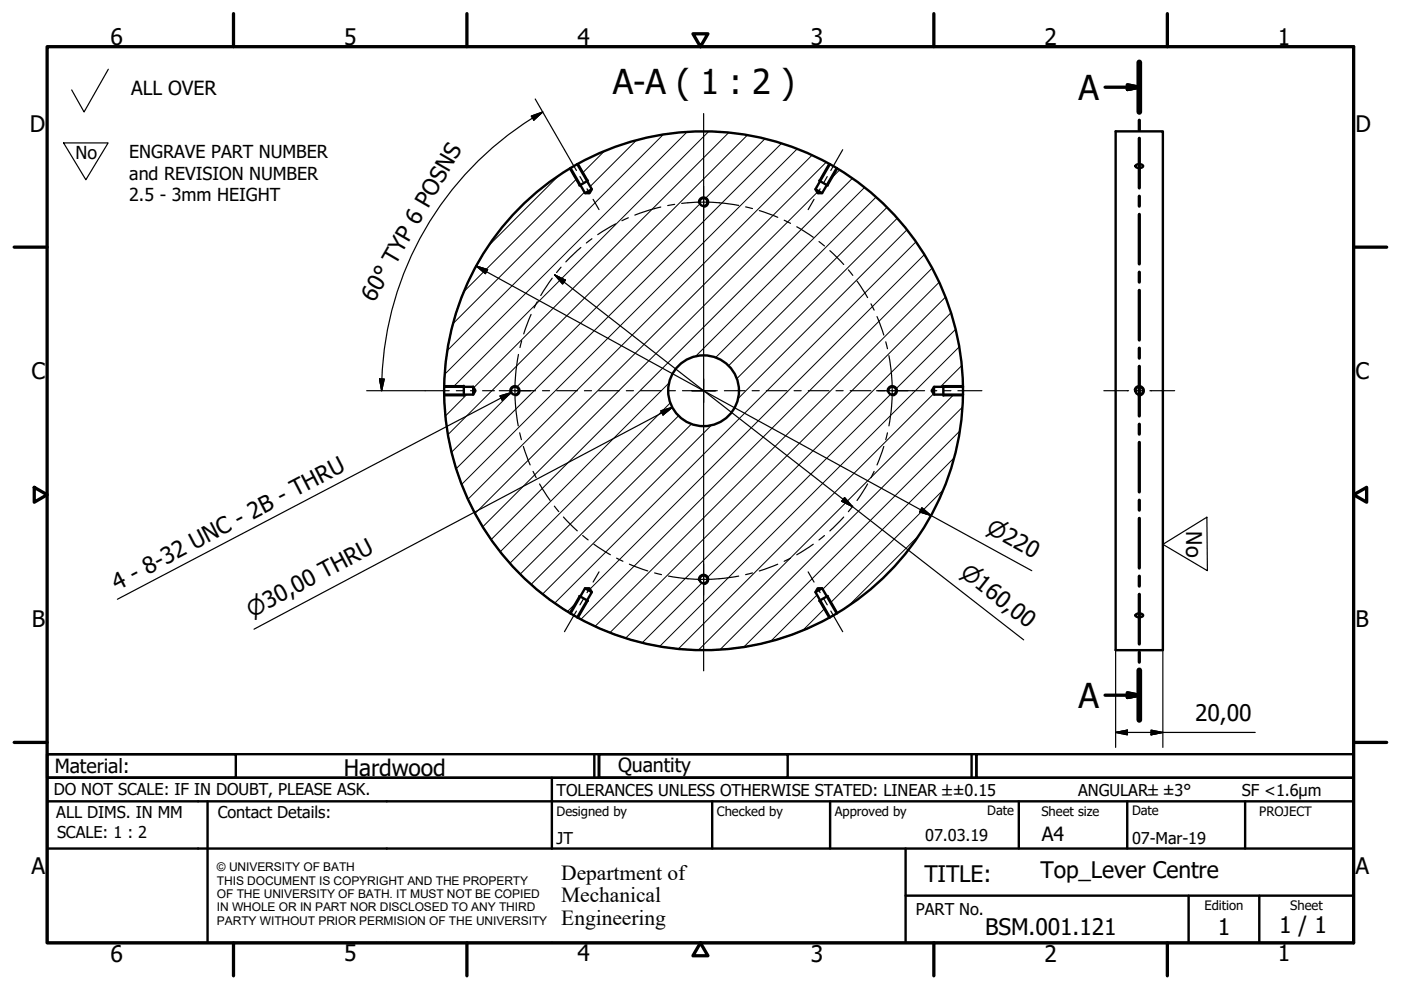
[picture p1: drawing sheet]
<svg xmlns="http://www.w3.org/2000/svg" width="297mm" height="210mm" viewBox="0 0 297 210" stroke-linecap="round" stroke-linejoin="round" font-family="sans-serif">
<!-- layer: Hatch (ISO) -->
<g fill="none" stroke="#000" stroke-width=".21">
<path d="M118.3 37.4l-14.7 14.7M122.3 37.9l-23.9 23.8M128.1 32.1l-4.6 4.6M134.9 29.7l-9.8 9.8M140.6 28.5l-45.7 45.8M145.6 28l-51.3 51.3M150.2 27.9l-54.1 54.1M154.5 28.1l-54.1 54.1M158.5 28.6l-63.5 63.5M162.2 29.4l-12.7 12.7M165.7 30.4l-68.9 68.9M169 31.6l-71.1 71.1"/>
<path d="M172.2 32.9l-73 72.9M175.2 34.4l-74.4 74.4M178 36l-2 2.1M180.7 37.8l-76.6 76.6M183.3 39.8l-35.9 35.8M123.9 40.8l-27.8 27.8M148.5 43.2l-39 38.9M173.2 40.8l-70.8 70.9M185.7 41.8l-34 34M188.1 44l-33.6 33.6M190.2 46.3l-34 34M192.3 48.7l-35.8 35.8"/>
<path d="M194.2 51.3l-76.6 76.6M196 54l-70.9 70.9M197.6 56.9l-74.4 74.4M199.1 59.9l-72.9 72.9M200.4 63l-71.1 71.1M201.6 66.4l-68.9 68.9M202.6 69.9l-12.7 12.6M203.3 73.6l-63.4 63.4M203.9 77.5l-4.5 4.5M94.5 83.7l-.3 .2M99 83.7l-4.6 4.5M108.5 83.2l-12.7 12.6"/>
<path d="M141.9 81.2l-35.8 35.8M142.2 85.4l-34.1 34M143.9 88.1l-33.6 33.6M146.6 89.9l-34 34M150.9 90.1l-35.8 35.8M188.9 83.6l-39 38.9M197.9 83.5l-54.1 54.1M202.2 83.7l-54.1 54.1M202.3 97.1l-27.9 27.8M203.5 91.4l-45.8 45.8M204 86.4l-51.3 51.3M204.2 81.7l-.3 .3"/>
<path d="M194.7 113.6l-14.7 14.7M199.9 103.9l-23.8 23.9M122.4 127.6l-2.1 2M148.9 123.6l-12.7 12.7M173.2 126.1l-9.8 9.8M174.9 129l-4.6 4.6"/>
</g>
<!-- layer: Visible (ISO) -->
<g fill="none" stroke="#000" stroke-width=".51">
<path d="M121 35.6a55 55 0 0 0-26.8 46.4M122.4 34.8l3.1 5.3-.5 .9h-1l-3-5.4M122.4 34.8l-1.4 .8M122.4 34.8a55 55 0 0 1 53.6 0M124.7 38.3l-1.8 1M173.7 38.3l1.8 1M176 34.8l-3.1 5.3 .5 .9h.9l3.1-5.4M176 34.8l1.4 .8M177.4 35.6a55 55 0 0 1 26.8 46.4M236.5 27.8h10v110.1h-10zM240.8 35.1l.8-.3a.56 .56 0 0 1 .7 .6l-.7 .2a.57 .57 0 0 1-.8-.5zM125.5 40.1l-1.5 .9"/>
<path d="M172.9 40.1l1.4 .9M94.2 83.7a55 55 0 0 0 26.8 46.4M94.2 82v1.7h6.1l.5-.9-.5-.8M94.2 82h6.1M98.3 81.8v2.1M100.3 82v1.7M198 82h6.2v1.7h-6.2l-.5-.9zM198 82v1.7M200 81.8v2.1M204.2 83.7a55 55 0 0 1-26.8 46.4M121 130.1l3-5.4h1l.5 .9-3.1 5.3M121 130.1l1.4 .8"/>
<path d="M122.4 130.9a55 55 0 0 0 53.5 0M122.9 126.4l1.8 1M124 124.7l1.5 .9M173.4 124.7h.9l3.1 5.4-1.4 .8-3.1-5.3zM174.3 124.7l-1.4 .9M175.5 126.4l-1.8 1M240.8 130.3l.4-.2h.7l.5 .4a1.05 1.05 0 0 1-1.7 0z"/>
<circle cx="149.2" cy="42.8" r=".84"/>
<circle cx="109.2" cy="82.8" r=".84"/>
<circle cx="149.2" cy="82.8" r="7.5"/>
<circle cx="189.2" cy="82.8" r=".84"/>
<circle cx="241.6" cy="82.8" r=".82"/>
<circle cx="149.2" cy="122.9" r=".84"/>
</g>
<!-- layer: Visible Narrow (ISO) -->
<g fill="none" stroke="#000" stroke-width=".36">
<path d="M120.8 35.7l2.1 3.6M122.6 34.7l2.1 3.6M175.8 34.7l-2.1 3.6M177.6 35.7l-2.1 3.6M148.1 43a1.05 1.05 0 0 1 .9-1.2 1.05 1.05 0 0 1 1.2 .9 1.05 1.05 0 0 1-.8 1.2M94.2 83.9h4.1M94.2 81.8h4.1M108.1 83a1.05 1.05 0 0 1 .9-1.2 1.05 1.05 0 0 1 1.2 .9 1.05 1.05 0 0 1-.9 1.2M188.1 83a1.05 1.05 0 0 1 .9-1.2 1.05 1.05 0 0 1 1.2 .9 1.05 1.05 0 0 1-.8 1.2M200 83.9h4.2M200 81.8h4.2M240.5 82.7a1.04 1.04 0 0 1 1.2-.9 1.04 1.04 0 0 1 .9 1.2 1.04 1.04 0 0 1-1.2 .9"/>
<path d="M122.9 126.4l-2.1 3.6M124.7 127.4l-2.1 3.6M148.1 123a1.05 1.05 0 0 1 .9-1.2 1.05 1.05 0 0 1 1.2 .9 1.05 1.05 0 0 1-.8 1.2M173.7 127.4l2.1 3.6M175.5 126.4l2.1 3.6"/>
</g>
<!-- layer: Section Line (ISO) -->
<g fill="none" stroke="#000" stroke-width=".7">
<path d="M234.3 18.5h7.3M239 18l2.6 .5-2.6 .5zM241.6 13.2v10.5M241.6 25.5v2.1M241.6 29.3v10.5M241.6 41.6v2.1M241.6 45.5v10.5M241.6 57.7v2.1M241.6 61.6v10.5M241.6 73.8v2.1M241.6 77.7v10.5M241.6 90v2"/>
<path d="M241.6 93.8v10.5M241.6 106.1v2.1M241.6 109.9v10.5M241.6 122.2v2.1M241.6 126v10.5M241.6 138.3v2.1M234.3 147.4h7.3M239 146.9l2.6 .5-2.6 .5zM241.6 142.1v10.5"/>
</g>
<path d="M241.6 13.2v10.5M241.6 142.1v10.5" fill="none" stroke="#000" stroke-width="1.2"/>
<path d="M239 19l2.6-.5zM239 18l2.6 .5-2.6 .5zM239 147.9l2.6-.5zM239 146.9l2.6 .5-2.6 .5z" fill="#000" stroke="#000" stroke-width=".7"/>
<!-- layer: Border (ISO) -->
<g fill="none" stroke="#000" stroke-width=".7">
<path d="M10 9.9h277v190h-277zM49.5 2.9v7M99 2.9v7M146.9 7.2h3.2l-1.6 2.7zM198 2.9v7M247.5 2.9v7M3 52.4h7M287 52.4h7M7.3 103.3l2.7 1.6-2.7 1.6zM287 104.9l2.8-1.6v3.2zM3 157.4h7M287 157.4h7"/>
<path d="M49.5 199.9v7M99 199.9v7M148.5 199.9l1.6 2.7h-3.2zM198 199.9v7M247.5 199.9v7"/>
</g>
<!-- layer: Title (ISO) -->
<g fill="none" stroke="#000" stroke-width=".51">
<path d="M10 159.9h40v5h-40zM10 159.9h117v5h-117zM126 159.9v5M127 159.9h40v5h-40zM127 159.9h80v5h-80zM206 159.9v5M207 159.9h80v5h-80zM10 169.9v-5h277v5M10 169.9h277v30h-277zM10 179.9h277M44 169.9v30M117 164.9v15"/>
<path d="M151 169.9v10M176 169.9v10M192 179.9v20M216 169.9v10M239 169.9v10M264 169.9v10M192 189.9h95M252 189.9v10M267 189.9v10"/>
</g>
<!-- layer: Sketch Geometry (ISO) -->
<path d="M23 14.7l-5.2 9-2.6-4.6M13.5 30.3h9.4l-4.7 7.8zM246.5 115.4l9.4-5.7 .1 11.3z" fill="none" stroke="#000" stroke-width=".25"/>
<path d="M237.2 115.5h.1" fill="none" stroke="#fff" stroke-width=".21"/>
<!-- layer: Centerline (ISO) -->
<g fill="none" stroke="#000" stroke-width=".25">
<path d="M119.7 31.7l2 3.5M121.6 35.1l.6 1M123 37.4l.7 1.3M175.4 37.4l-.8 1.3M176.7 35.1l-.6 1M178.7 31.7l-2 3.5M117.1 59l-2.5 3.7M119 56.6l-1 1.2M123.2 52.5l-3.2 3M124.5 40l.5 1M125.5 50.6l-1.2 .9M125.8 42.3l1.2 2.1"/>
<path d="M130.5 47.5l-3.8 2.2M133.2 46.2l-1.3 .6M140.1 43.9l-5.5 1.7M143 43.3l-1.4 .3M144.5 43.1a40 40 0 0 1 12.1 .5M158.1 43.9l1.4 .3M161 44.6l3.9 1.5M166.3 46.7l1.3 .7M168.9 48.1l3.5 2.2M172.6 42.3l-1.3 2.1M173.6 51.2l1.2 1M173.9 40l-.5 1"/>
<path d="M175.9 53.1l3 3M179.9 57.2l.9 1.2M181.7 59.6l2.3 3.5M109.9 75.2a40 40 0 0 0 0 15.1M110.6 72.2l-.4 1.5M112.6 66.7l-1.6 4.1M113.9 64l-.7 1.3M184.7 64.4l.6 1.4M185.9 67.1l1.5 3.9M187.8 72.5l.4 1.4M188.5 75.4l.5 4.1M189 79.5a40 40 0 0 1-.5 10.8"/>
<path d="M90.2 82.8h5M96.8 82.8h1.5M99.8 82.8h1M102.3 82.8h2.5M109.1 82.8h4.4M110.2 91.8l.3 1.4M111 94.7l1.4 3.9M113 99.9l.7 1.4M115 82.8h1.5M118 82.8h4.4M123.9 82.8h1.5M126.9 82.8h4.4"/>
<path d="M132.8 82.8h1.5M135.8 82.8h4.4M141.7 82.8h1.5M144.7 82.8h4.4M150.6 82.8h1.5M153.6 82.8h4.4M159.5 82.8h1.5M162.5 82.8h4.4M168.4 82.8h1.5M171.4 82.8h4.3M177.2 82.8h1.6M180.3 82.8h4.3"/>
<path d="M185.3 99.9l-.6 1.4M186.1 82.8h1.5M187.4 94.7l-1.5 3.9M188.2 91.8l-.4 1.4M189.1 82.8h6.9M197.5 82.8h1.1M200.1 82.8h1.5M203.1 82.8h5.1M234 82.8h5.3M240.8 82.8h1.5M243.8 82.8h5.2M114.4 102.6l2.2 3.5"/>
<path d="M117.5 107.3l1 1.2M119.5 109.6l2.9 3M123.5 113.5l1.2 1M125.9 115.4l3.5 2.2M130.7 118.3l1.4 .7M133.4 119.6l4 1.5M164.9 119.6l-3.9 1.5M167.6 118.3l-1.3 .7M172.4 115.4l-3.5 2.2M174.8 113.6l-1.2 .9M178.9 109.6l-3 3M180.8 107.3l-.9 1.2"/>
<path d="M183.9 102.6l-2.2 3.5M121.7 130.5l-2 3.4M122.2 129.6l-.6 1M123.7 127l-.7 1.2M125 124.7l-.5 1M127 121.3l-1.2 2.1M138.8 121.5l1.4 .3M141.7 122.1a40 40 0 0 0 14.9 0M159.5 121.5l-1.4 .3M171.3 121.3l1.3 2.1M173.4 124.7l.5 1M174.6 127l.8 1.2"/>
<path d="M176.1 129.6l.6 1M176.7 130.5l2 3.4"/>
</g>
<!-- layer: Center Mark (ISO) -->
<path d="M149.2 39.5v6.7M149.2 24.1v58.7v-2.5M105.9 82.8h6.6M146.7 82.8h2.5h-2.5M149.2 85.3v-2.5v59.4M151.7 82.8h-2.5h2.5M185.8 82.8h6.7M149.2 119.5v6.7" fill="none" stroke="#000" stroke-width=".25"/>
<!-- layer: Symbol (ISO) -->
<path d="M106 83.9l2.4-.7-1.9 1.6zM108.4 83.2l-83.5 43.9M140.1 87.1l2.5-.7-2 1.6zM142.6 86.4l-88.8 47" fill="none" stroke="#000" stroke-width=".25"/>
<path d="M106.5 84.8l1.9-1.6zM106 83.9l2.4-.7-1.9 1.6zM140.6 88l2-1.6zM140.1 87.1l2.5-.7-2 1.6z" fill="#000" stroke="#000" stroke-width=".25"/>
<!-- layer: Dimension (ISO) -->
<g fill="none" stroke="#000" stroke-width=".25">
<path d="M112.6 24.6l2.5-.9-1.9 1.8zM113.5 21l6.2 10.7M115.1 23.7a68.2 68.2 0 0 0-34.2 59.1M100.9 56.4l2.5 .8-.5 .8zM100.9 56.4l117.9 64.6M102.6 53.7a55 55 0 0 0-8.4 29M117.6 58.3l2.3 1.1-.6 .8zM117.6 58.3l99.4 77.4M77.7 82.8h12.5M80.5 80.3l1 .1-.6 2.4zM94.2 82.9a55 55 0 0 0 27.4 47.5M179.1 105.5l1.6 1.9-2.2-1.1z"/>
<path d="M195.5 107.6l1.9 1.7-2.4-.8zM121.8 130.5a55 55 0 0 0 27.3 7.4M176.6 130.5a55 55 0 0 1-27.3 7.4M177.4 130.1l-.6 .3M236.5 137.9v20.6M246.5 137.9v20.6M236.5 155.3l2.5-.5v1zM236.5 155.3h29.6M244.1 154.8l2.4 .5-2.4 .5z"/>
</g>
<g fill="#000" stroke="#000" stroke-width=".25">
<path d="M113.2 25.5l1.9-1.8zM112.6 24.6l2.5-.9-1.9 1.8zM100.9 56.4l2.5 .8zM100.9 56.4l2.5 .8-.5 .8zM117.6 58.3l2.3 1.1zM117.6 58.3l2.3 1.1-.6 .8zM80.5 80.3l.4 2.5zM80.5 80.3l1 .1-.6 2.4zM178.5 106.3l2.2 1.1zM179.1 105.5l1.6 1.9-2.2-1.1zM195 108.5l2.4 .8zM195.5 107.6l1.9 1.7-2.4-.8z"/>
<path d="M236.5 155.3l2.5-.5zM236.5 155.3l2.5-.5v1zM244.1 155.8l2.4-.5zM244.1 154.8l2.4 .5-2.4 .5z"/>
</g>
<g font-size="7.3">
<text x="129.9" y="19.9">A-A ( 1 : 2 )</text>
<text x="228.6" y="21.1">A</text>
<text x="228.6" y="150">A</text>
</g>
<g font-size="4.8">
<text x="23.4" y="9.5">6</text>
<text x="72.9" y="9.5">5</text>
<text x="122.4" y="9.5">4</text>
<text x="171.9" y="9.5">3</text>
<text x="221.4" y="9.5">2</text>
<text x="270.9" y="9.5">1</text>
<text x="6.3" y="27.9">D</text>
<text x="287.4" y="27.9">D</text>
<text x="79.3" y="64.2" transform="rotate(-60 79.3 64.2)">60°TYP 6 POSNS</text>
<text x="6.7" y="80.4">C</text>
<text x="287.4" y="80.4">C</text>
<text x="24.8" y="125.3" transform="rotate(-28 24.8 125.3)">4 - 8-32 UNC - 2B - THRU</text>
<text x="6.8" y="132.9">B</text>
<text x="287.4" y="132.9">B</text>
<text x="253.4" y="152.9">20,00</text>
<text x="72.9" y="164.6">Hardwood</text>
<text x="6.7" y="185.4">A</text>
<text x="287.4" y="185.4">A</text>
<text x="196" y="187">TITLE:</text>
<text x="220.6" y="186.2">Top_Lever Centre</text>
<text x="271.2" y="197.9">1 / 1</text>
<text x="23.4" y="203.9">6</text>
<text x="72.9" y="203.8">5</text>
<text x="122.4" y="203.8">4</text>
<text x="171.9" y="203.9">3</text>
<text x="208.9" y="198.2">BSM.001.121</text>
<text x="221.4" y="203.9">2</text>
<text x="258.2" y="198.2">1</text>
<text x="270.9" y="203.8">1</text>
</g>
<g font-size="4.6">
<text x="208.9" y="112.9" transform="rotate(29 208.9 112.9)">⌀220</text>
<text x="251.5" y="112.6" transform="rotate(90 251.5 112.6)">No</text>
<text x="203.3" y="121.9" transform="rotate(38 203.3 121.9)">⌀160,00</text>
<text x="53.4" y="130.9" transform="rotate(-28 53.4 130.9)">⌀30,00 THRU</text>
<text x="119" y="186.5">Department of</text>
<text x="119" y="191.3">Mechanical</text>
<text x="119" y="196">Engineering</text>
</g>
<g font-size="4.1">
<text x="27.8" y="20.1">ALL OVER</text>
<text x="11.6" y="163.9">Material:</text>
<text x="131" y="163.7">Quantity</text>
<text x="220.9" y="178.4">A4</text>
</g>
<g font-size="3.8">
<text x="16" y="33.6">No</text>
<text x="27.4" y="33.5">ENGRAVE PART NUMBER</text>
<text x="27.4" y="38.1">and REVISION NUMBER</text>
<text x="27.4" y="42.6">2.5 - 3mm HEIGHT</text>
</g>
<g font-size="3.5">
<text x="11.4" y="168.5">DO NOT SCALE: IF IN DOUBT, PLEASE ASK.</text>
<text x="11.9" y="173.5">ALL DIMS. IN MM</text>
<text x="46.2" y="173.5">Contact Details:</text>
<text x="118" y="168.8">TOLERANCES UNLESS OTHERWISE STATED: LINEAR ±±0.15</text>
<text x="228.6" y="168.8">ANGULAR±±3°</text>
<text x="263.3" y="168.8">SF &lt;1.6µm</text>
<text x="12.1" y="177.6">SCALE: 1 : 2</text>
<text x="118" y="178.9">JT</text>
<text x="196.2" y="178.3">07.03.19</text>
<text x="240" y="178.9">07-Mar-19</text>
<text x="194.2" y="194.1">PART No.</text>
</g>
<g font-size="2.8">
<text x="118" y="173">Designed by</text>
<text x="152" y="173">Checked by</text>
<text x="177" y="173">Approved by</text>
<text x="209.3" y="172.9">Date</text>
<text x="220.8" y="173">Sheet size</text>
<text x="240" y="172.9">Date</text>
<text x="267" y="172.9">PROJECT</text>
<text x="255.4" y="193">Edition</text>
<text x="273.6" y="193">Sheet</text>
</g>
<g font-size="2.5">
<text x="46" y="184.7">© UNIVERSITY OF BATH</text>
<text x="46" y="187.6">THIS DOCUMENT IS COPYRIGHT AND THE PROPERTY</text>
<text x="46" y="190.4">OF THE UNIVERSITY OF BATH. IT MUST NOT BE COPIED</text>
<text x="46" y="193.2">IN WHOLE OR IN PART NOR DISCLOSED TO ANY THIRD</text>
<text x="46" y="196.1">PARTY WITHOUT PRIOR PERMISION OF THE UNIVERSITY</text>
</g>
</svg>
